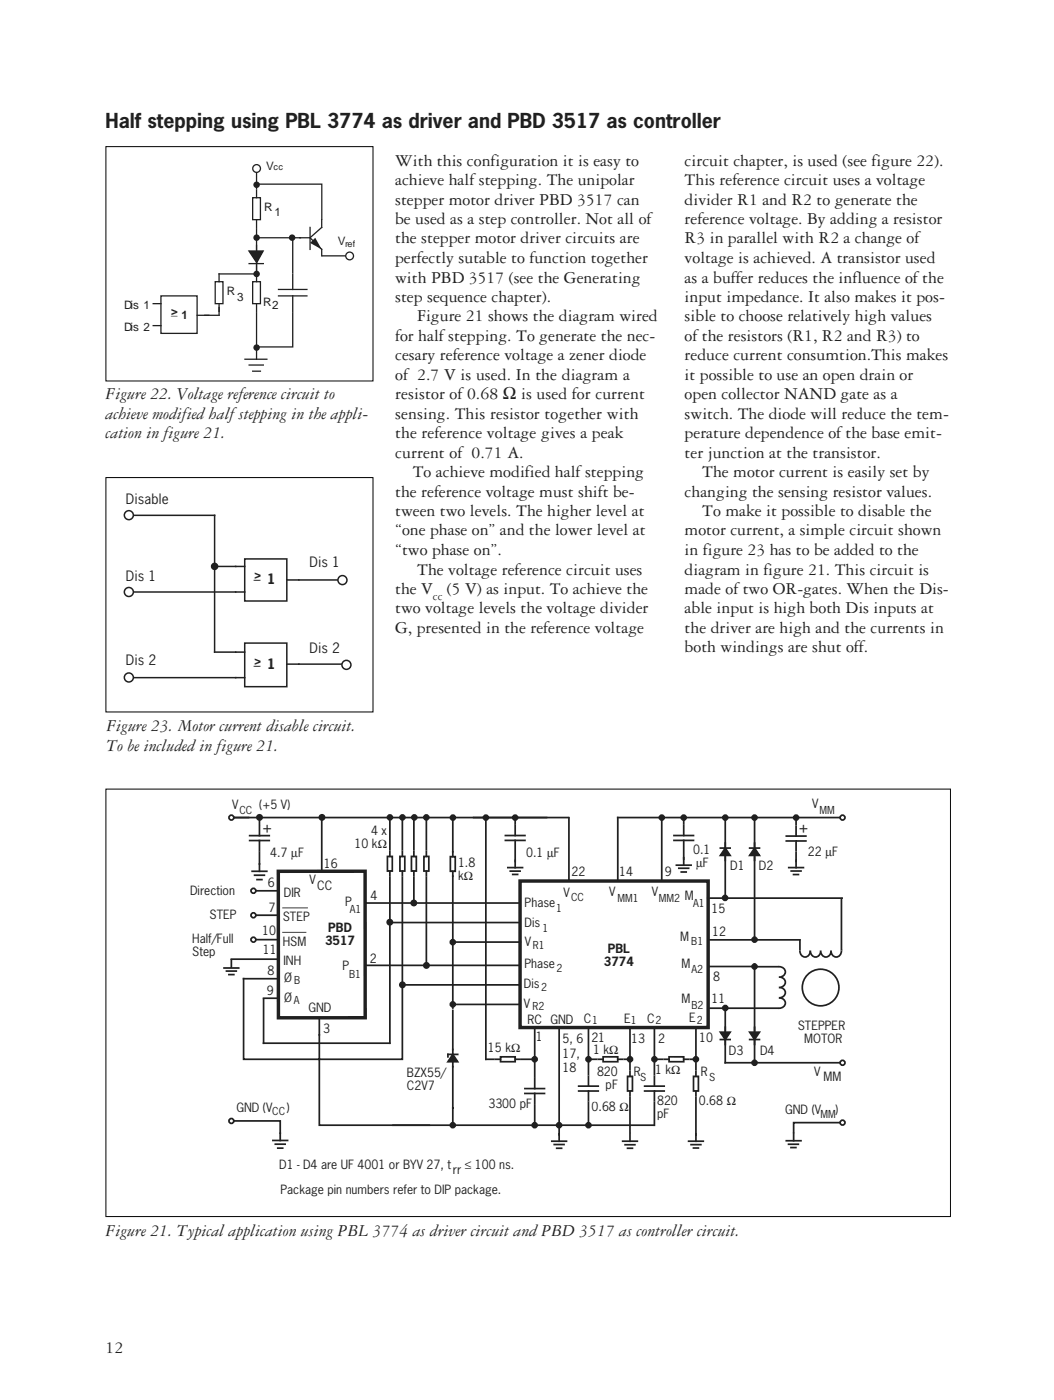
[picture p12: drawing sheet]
<svg xmlns="http://www.w3.org/2000/svg" width="210mm" height="279mm" viewBox="0 0 210 279" stroke-linecap="round" stroke-linejoin="round" font-family="sans-serif">
<path d="M21.1 29.2h53.2v46.7h-53.2zM21.1 95.2h53.2v46.7h-53.2zM21.1 157.3h168.2v85.2h-168.2z" fill="none" stroke="#000" stroke-width=".2"/>
<g fill="#231f20">
<path d="M52.5 198.8h3.2v.3h-3.2zM55.7 198.8h.1v.3h-.1zM52.3 198.8h.2v.3h-.2z"/>
<path d="M63.9 163h.3v10.7h-.3zM63.9 173.7h.3v.1h-.3zM63.9 162.9h.3v.1h-.3z"/>
</g>
<path d="M55.4 173.7h17.3v29.2h-17.3z" fill="#fff" stroke="#231f20" stroke-width=".69"/>
<g fill="#231f20">
<path d="M56.3 185.7h4.6v.2h-4.6zM56.2 185.7l.1 .2zM60.9 185.7l.1 .2z"/>
<path d="M50.5 177.4h4.9v.3h-4.9zM50.4 177.4h.1v.3h-.1zM55.4 177.4h.2v.3h-.2z"/>
<path d="M50.5 182.3h4.8v.3h-4.8zM50.3 182.3h.2v.3h-.2zM55.3 182.3h.1v.3h-.1z"/>
<path d="M50.5 187.1h4.7v.4h-4.7zM50.3 187.1h.2v.4h-.2zM55.2 187.1h.2v.4h-.2z"/>
<path d="M46.1 191h9.2v.4h-9.2zM55.3 191h.2v.4h-.2zM45.9 191h.2v.4h-.2z"/>
<path d="M48.5 194.9h7v.3h-7zM55.5 194.9h.2v.3h-.2zM48.3 194.9h.2v.3h-.2z"/>
<path d="M56.3 180.9h4.9v.1h-4.9zM56.2 180.9l.1 .1zM61.2 180.9l.1 .1z"/>
</g>
<circle cx="64.1" cy="162.9" r=".51" fill="#231f20" stroke="#231f20" stroke-width=".34"/>
<path d="M51.5 162.8h.3v9.4h-.3zM51.5 162.6h.3v.2h-.3zM51.5 172.2h.3v.2h-.3z" fill="#231f20"/>
<circle cx="51.7" cy="162.9" r=".51" fill="#231f20" stroke="#231f20" stroke-width=".34"/>
<g fill="#231f20">
<path d="M90.6 187.6h13v.3h-13zM90.4 187.6h.2v.3h-.2zM103.6 187.6h.2v.3h-.2z"/>
<path d="M72.8 179.8h30.4v.4h-30.4zM72.7 179.8h.1v.4h-.1zM103.2 179.8h.2v.4h-.2z"/>
<path d="M72.8 192.2h30.5v.4h-30.5zM72.7 192.2h.1v.4h-.1zM103.3 192.2h.2v.4h-.2z"/>
<path d="M78.3 224.1h51.9v.3h-51.9zM78.1 224.1h.2v.3h-.2zM130.2 224.1h.2v.3h-.2z"/>
<path d="M46.3 162.8h62.5v.3h-62.5zM108.8 162.8h.2v.3h-.2zM46.1 162.8h.2v.3h-.2z"/>
<path d="M96.6 162.9h.3v48.2h-.3zM96.6 211.1h.3v.2h-.3zM96.6 162.7h.3v.2h-.3z"/>
<path d="M102.4 163h.4v8.7h-.4zM102.4 162.9h.4v.1h-.4zM102.4 171.7h.4v.2h-.4z"/>
<path d="M158.4 163h.3v8.7h-.3zM158.4 162.9h.3v.1h-.3zM158.4 171.7h.3v.2h-.3z"/>
<path d="M77.7 183.7h25.7v.4h-25.7zM77.5 183.7h.2v.4h-.2zM103.4 183.7h.2v.4h-.2z"/>
<path d="M80.1 196.1h23.2v.4h-23.2zM80 196.1h.1v.4h-.1zM103.3 196.1h.2v.4h-.2z"/>
<path d="M90.5 200h13v.4h-13zM90.3 200h.2v.4h-.2zM103.5 200h.1v.4h-.1z"/>
<path d="M106.3 204.8h.4v19.5h-.4zM106.3 204.6h.4v.2h-.4zM106.3 224.3h.4v.1h-.4z"/>
<path d="M138.4 204.9h.4v21.4h-.4zM138.4 204.7h.4v.2h-.4zM138.4 226.3h.4v.1h-.4z"/>
<path d="M130.2 204.8h.3v19.5h-.3zM130.2 204.6h.3v.2h-.3zM130.2 224.3h.3v.1h-.3z"/>
<path d="M125.3 204.8h.3v20.9h-.3zM125.3 204.6h.3v.2h-.3zM125.3 225.7h.3v.2h-.3z"/>
<path d="M117 204.8h.4v19.5h-.4zM117 204.6h.4v.2h-.4zM117 224.3h.4v.1h-.4z"/>
</g>
<path d="M103.6 175.6h37.4v29.2h-37.4z" fill="none" stroke="#231f20" stroke-width=".69"/>
<g fill="#231f20">
<path d="M111.2 204.8h.3v19.5h-.3zM111.2 204.6h.3v.2h-.3zM111.2 224.3h.3v.1h-.3z"/>
<path d="M117.2 211h8.3v.3h-8.3zM117 211h.2v.3h-.2zM125.5 211h.1v.3h-.1z"/>
<path d="M130.3 211h8.3v.3h-8.3zM130.2 211h.1v.3h-.1zM138.6 211h.2v.3h-.2z"/>
<path d="M96.8 211h9.6v.3h-9.6zM96.6 211h.2v.3h-.2zM106.4 211h.1v.3h-.1z"/>
<path d="M122.9 163h.3v12.6h-.3zM122.9 175.6h.3v.2h-.3zM122.9 162.8h.3v.2h-.3z"/>
<path d="M113.1 163h.4v12.6h-.4zM113.1 175.6h.4v.2h-.4zM113.1 162.8h.4v.2h-.4z"/>
<path d="M144.3 163.2h.3v15.3h-.3zM144.3 178.5h.3v.2h-.3zM144.3 163.1h.3v.1h-.3z"/>
<path d="M150.1 163h.3v23.8h-.3zM150.1 186.8h.3v.2h-.3zM150.1 162.8h.3v.2h-.3z"/>
<path d="M144.3 201.2h.3v10.6h-.3zM144.3 201h.3v.2h-.3zM144.3 211.8h.3v.2h-.3z"/>
<path d="M150.1 192.6h.3v19.4h-.3zM150.1 192.4h.3v.2h-.3zM150.1 212h.3v.2h-.3z"/>
<path d="M144.4 211.7h22.8v.3h-22.8zM167.2 211.7h.1v.3h-.1zM144.3 211.7h.1v.3h-.1z"/>
<path d="M131.6 163.1h.4v12.5h-.4zM131.6 175.6h.4v.2h-.4zM131.6 162.9h.4v.2h-.4z"/>
<path d="M123 162.8h44.6v.3h-44.6zM122.9 162.8h.1v.3h-.1zM167.6 162.8h.1v.3h-.1z"/>
<path d="M94.3 162.8h18.9v.3h-18.9zM113.2 162.8h.2v.3h-.2zM94.2 162.8h.1v.3h-.1z"/>
<path d="M45.9 191.3h.3v1.5h-.3zM45.9 191.1h.3v.2h-.3zM45.9 192.8h.3v.1h-.3z"/>
<path d="M44.6 192.8h2.9v.3h-2.9zM44.4 192.8h.2v.3h-.2zM47.5 192.8h.2v.3h-.2z"/>
<path d="M45.1 193.4h2v.3h-2zM44.9 193.4h.2v.3h-.2zM47.1 193.4h.1v.3h-.1z"/>
<path d="M45.6 194.1h1v.3h-1zM45.4 194.1h.2v.3h-.2zM46.6 194.1h.1v.3h-.1z"/>
<path d="M51.5 172.2h.3v1.5h-.3zM51.5 172h.3v.2h-.3zM51.5 173.7h.3v.1h-.3z"/>
<path d="M50.2 173.5h2.9v.3h-2.9zM50 173.5h.2v.3h-.2zM53.1 173.5h.2v.3h-.2z"/>
<path d="M50.7 174.3h1.9v.3h-1.9zM50.5 174.3h.2v.3h-.2zM52.6 174.3h.2v.3h-.2z"/>
<path d="M51.2 175.2h1v.3h-1zM51 175.2h.2v.3h-.2zM52.2 175.2h.1v.3h-.1z"/>
</g>
<path d="M49.7 164.6h3.9v4.9h-3.9z" fill="#fff" stroke="#fff" stroke-width=".34"/>
<g fill="#231f20">
<path d="M49.7 166.4h3.9v.3h-3.9zM49.6 166.4h.1v.3h-.1zM53.6 166.4h.2v.3h-.2z"/>
<path d="M49.7 167.4h3.9v.3h-3.9zM49.6 167.4h.1v.3h-.1zM53.6 167.4h.2v.3h-.2z"/>
<path d="M51.5 164.6h.3v2h-.3zM51.5 164.4h.3v.2h-.3zM51.5 166.6h.3v.1h-.3z"/>
<path d="M51.5 167.5h.3v2h-.3zM51.5 169.5h.3v.2h-.3zM51.5 167.4h.3v.1h-.3z"/>
<path d="M63.4 202.9h.4v3.4h-.4zM63.4 202.7h.4v.2h-.4zM63.4 206.3h.4v.1h-.4z"/>
</g>
<g fill="#231f20" stroke="#231f20" stroke-width=".34">
<circle cx="90.2" cy="224.3" r=".49"/>
<circle cx="90.2" cy="200.2" r=".49"/>
</g>
<path d="M98.7 210.6l4.9 .1v.9h-4.9z" fill="#fff" stroke="#fff" stroke-width=".34"/>
<path d="M99.7 210.6h2.9v1h-2.9z" fill="#fff" stroke="#231f20" stroke-width=".34"/>
<g fill="#231f20">
<path d="M98.7 211h1v.3h-1zM99.7 211h.1v.3h-.1zM98.5 211h.2v.3h-.2z"/>
<path d="M102.6 211h1v.3h-1zM102.4 211h.2v.3h-.2zM103.6 211h.1v.3h-.1z"/>
</g>
<path d="M104.5 215h3.9v4.9h-3.9z" fill="#fff" stroke="#fff" stroke-width=".34"/>
<g fill="#231f20">
<path d="M104.5 216.8h3.9v.3h-3.9zM104.4 216.8h.1v.3h-.1zM108.4 216.8h.2v.3h-.2z"/>
<path d="M104.5 217.8h3.9v.3h-3.9zM104.4 217.8h.1v.3h-.1zM108.4 217.8h.2v.3h-.2z"/>
<path d="M106.3 215h.4v2h-.4zM106.3 214.9h.4v.1h-.4zM106.3 217h.4v.1h-.4z"/>
<path d="M106.3 217.9h.4v2h-.4zM106.3 219.9h.4v.2h-.4zM106.3 217.8h.4v.1h-.4z"/>
</g>
<g fill="#231f20" stroke="#231f20" stroke-width=".34">
<circle cx="106.5" cy="224.3" r=".49"/>
<circle cx="106.5" cy="211.1" r=".49"/>
<circle cx="111.3" cy="224.3" r=".49"/>
</g>
<path d="M115.2 214.5h3.9v4.9h-3.9z" fill="#fff" stroke="#fff" stroke-width=".34"/>
<g fill="#231f20">
<path d="M115.2 216.3h3.9v.4h-3.9zM115.1 216.3h.1v.4h-.1zM119.1 216.3h.2v.4h-.2z"/>
<path d="M115.2 217.3h3.9v.3h-3.9zM115.1 217.3h.1v.3h-.1zM119.1 217.3h.2v.3h-.2z"/>
<path d="M117 214.5h.4v2h-.4zM117 214.4h.4v.1h-.4zM117 216.5h.4v.2h-.4z"/>
<path d="M117 217.5h.4v1.9h-.4zM117 219.4h.4v.2h-.4zM117 217.3h.4v.2h-.4z"/>
</g>
<path d="M119.1 210.6l4.9 .1v.9h-4.9z" fill="#fff" stroke="#fff" stroke-width=".34"/>
<path d="M120.1 210.6h2.9v1h-2.9z" fill="#fff" stroke="#231f20" stroke-width=".34"/>
<g fill="#231f20">
<path d="M119.1 211h1v.3h-1zM120.1 211h.2v.3h-.2zM119 211h.1v.3h-.1z"/>
<path d="M123 211h1v.3h-1zM122.9 211h.1v.3h-.1zM124 211h.2v.3h-.2z"/>
</g>
<path d="M125 213.6h.9v4.8h-.9z" fill="#fff" stroke="#fff" stroke-width=".34"/>
<path d="M125 214.5h.9v3h-.9z" fill="#fff" stroke="#231f20" stroke-width=".34"/>
<g fill="#231f20">
<path d="M125.3 213.6h.3v.9h-.3zM125.3 214.5h.3v.2h-.3zM125.3 213.4h.3v.2h-.3z"/>
<path d="M125.3 217.5h.3v.9h-.3zM125.3 217.3h.3v.2h-.3zM125.3 218.4h.3v.2h-.3z"/>
</g>
<path d="M128.4 214.5h3.9v4.9h-3.9z" fill="#fff" stroke="#fff" stroke-width=".34"/>
<g fill="#231f20">
<path d="M128.4 216.3h3.9v.4h-3.9zM128.2 216.3h.2v.4h-.2zM132.3 216.3h.1v.4h-.1z"/>
<path d="M128.4 217.3h3.9v.3h-3.9zM128.2 217.3h.2v.3h-.2zM132.3 217.3h.1v.3h-.1z"/>
<path d="M130.2 214.5h.3v2h-.3zM130.2 214.4h.3v.1h-.3zM130.2 216.5h.3v.2h-.3z"/>
<path d="M130.2 217.5h.3v1.9h-.3zM130.2 219.4h.3v.2h-.3zM130.2 217.3h.3v.2h-.3z"/>
</g>
<path d="M132.3 210.6l4.8 .1v.9h-4.8z" fill="#fff" stroke="#fff" stroke-width=".34"/>
<path d="M133.2 210.6h3v1h-3z" fill="#fff" stroke="#231f20" stroke-width=".34"/>
<g fill="#231f20">
<path d="M132.3 211h.9v.3h-.9zM133.2 211h.2v.3h-.2zM132.1 211h.2v.3h-.2z"/>
<path d="M136.2 211h.9v.3h-.9zM136 211h.2v.3h-.2zM137.1 211h.2v.3h-.2z"/>
</g>
<path d="M138.1 213.6h1v4.8h-1z" fill="#fff" stroke="#fff" stroke-width=".34"/>
<path d="M138.1 214.5h1v3h-1z" fill="#fff" stroke="#231f20" stroke-width=".34"/>
<g fill="#231f20">
<path d="M138.4 213.6h.4v.9h-.4zM138.4 214.5h.4v.2h-.4zM138.4 213.4h.4v.2h-.4z"/>
<path d="M138.4 217.5h.4v.9h-.4zM138.4 217.3h.4v.2h-.4zM138.4 218.4h.4v.2h-.4z"/>
</g>
<g fill="#231f20" stroke="#231f20" stroke-width=".34">
<circle cx="117.2" cy="211.1" r=".49"/>
<circle cx="117.2" cy="224.3" r=".49"/>
<circle cx="130.3" cy="211.1" r=".49"/>
<circle cx="125.5" cy="211.1" r=".49"/>
<circle cx="138.6" cy="211.1" r=".49"/>
</g>
<g fill="#231f20">
<path d="M138.4 226h.4v1.5h-.4zM138.4 225.8h.4v.2h-.4zM138.4 227.5h.4v.1h-.4z"/>
<path d="M137.1 227.3h3v.3h-3zM137 227.3h.1v.3h-.1zM140.1 227.3h.1v.3h-.1z"/>
<path d="M137.6 228h2v.3h-2zM137.5 228h.1v.3h-.1zM139.6 228h.1v.3h-.1z"/>
<path d="M138.1 228.7h1v.3h-1zM137.9 228.7h.2v.3h-.2zM139.1 228.7h.2v.3h-.2z"/>
<path d="M158.4 171.5h.3v1.4h-.3zM158.4 171.3h.3v.2h-.3zM158.4 172.9h.3v.2h-.3z"/>
<path d="M157.1 172.8h2.9v.3h-2.9zM156.9 172.8h.2v.3h-.2zM160 172.8h.2v.3h-.2z"/>
<path d="M157.6 173.4h1.9v.4h-1.9zM157.4 173.4h.2v.4h-.2zM159.5 173.4h.2v.4h-.2z"/>
<path d="M158 174.1h1v.4h-1zM157.9 174.1h.1v.4h-.1zM159 174.1h.2v.4h-.2z"/>
</g>
<path d="M150.3 169l.9 1.5h-1.9z" fill="#231f20" stroke="#231f20" stroke-width=".34"/>
<g fill="#231f20">
<path d="M149.3 168.9h1.9v.3h-1.9zM151.2 168.9h.2v.3h-.2zM149.1 168.9h.2v.3h-.2z"/>
<path d="M150.1 168.1h.3v.9h-.3zM150.1 169h.3v.2h-.3zM150.1 167.9h.3v.2h-.3z"/>
<path d="M150.1 170.5h.3v1h-.3zM150.1 170.3h.3v.2h-.3zM150.1 171.5h.3v.1h-.3z"/>
</g>
<path d="M144.4 169l1 1.5h-1.9z" fill="#231f20" stroke="#231f20" stroke-width=".34"/>
<g fill="#231f20">
<path d="M143.5 168.9h1.9v.3h-1.9zM145.4 168.9h.2v.3h-.2zM143.3 168.9h.2v.3h-.2z"/>
<path d="M144.3 168.1h.3v.9h-.3zM144.3 169h.3v.2h-.3zM144.3 167.9h.3v.2h-.3z"/>
<path d="M144.3 170.5h.3v1h-.3zM144.3 170.3h.3v.2h-.3zM144.3 171.5h.3v.1h-.3z"/>
</g>
<path d="M156.6 164.7h3.9v4.9h-3.9z" fill="#fff" stroke="#fff" stroke-width=".34"/>
<g fill="#231f20">
<path d="M156.6 166.5h3.9v.3h-3.9zM156.4 166.5h.2v.3h-.2zM160.5 166.5h.2v.3h-.2z"/>
<path d="M156.6 167.5h3.9v.3h-3.9zM156.4 167.5h.2v.3h-.2zM160.5 167.5h.2v.3h-.2z"/>
<path d="M158.4 164.7h.3v1.9h-.3zM158.4 164.5h.3v.2h-.3zM158.4 166.6h.3v.2h-.3z"/>
<path d="M158.4 167.6h.3v2h-.3zM158.4 169.6h.3v.1h-.3zM158.4 167.5h.3v.1h-.3z"/>
</g>
<path d="M149.3 205.7h1.9l-.9 1.5z" fill="#231f20" stroke="#231f20" stroke-width=".34"/>
<g fill="#231f20">
<path d="M149.3 207h1.9v.4h-1.9zM149.1 207h.2v.4h-.2zM151.2 207h.2v.4h-.2z"/>
<path d="M150.1 207.2h.3v1h-.3zM150.1 207h.3v.2h-.3zM150.1 208.2h.3v.1h-.3z"/>
<path d="M150.1 204.8h.3v.9h-.3zM150.1 205.7h.3v.2h-.3zM150.1 204.6h.3v.2h-.3z"/>
</g>
<path d="M143.5 205.7h1.9l-1 1.5z" fill="#231f20" stroke="#231f20" stroke-width=".34"/>
<g fill="#231f20">
<path d="M143.5 207h1.9v.4h-1.9zM143.3 207h.2v.4h-.2zM145.4 207h.2v.4h-.2z"/>
<path d="M144.3 207.2h.3v1h-.3zM144.3 207h.3v.2h-.3zM144.3 208.2h.3v.1h-.3z"/>
<path d="M144.3 204.8h.3v.9h-.3zM144.3 205.7h.3v.2h-.3zM144.3 204.6h.3v.2h-.3z"/>
</g>
<g fill="#231f20" stroke="#231f20" stroke-width=".34">
<circle cx="144.4" cy="200.9" r=".49"/>
<circle cx="144.4" cy="179" r=".49"/>
<circle cx="150.3" cy="187.3" r=".49"/>
<circle cx="150.3" cy="192.7" r=".49"/>
<circle cx="144.4" cy="163" r=".49"/>
<circle cx="150.3" cy="163" r=".49"/>
<circle cx="158.5" cy="163" r=".49"/>
<circle cx="131.8" cy="163" r=".49"/>
<circle cx="102.6" cy="163" r=".49"/>
<circle cx="96.8" cy="163" r=".49"/>
</g>
<path d="M100.7 164.6h3.8v4.9h-3.8z" fill="#fff" stroke="#fff" stroke-width=".34"/>
<g fill="#231f20">
<path d="M100.7 166.4h3.8v.3h-3.8zM100.5 166.4h.2v.3h-.2zM104.5 166.4h.2v.3h-.2z"/>
<path d="M100.7 167.3h3.8v.4h-3.8zM100.5 167.3h.2v.4h-.2zM104.5 167.3h.2v.4h-.2z"/>
<path d="M102.4 164.6h.4v1.9h-.4zM102.4 164.4h.4v.2h-.4zM102.4 166.5h.4v.2h-.4z"/>
<path d="M102.4 167.5h.4v2h-.4zM102.4 169.5h.4v.1h-.4zM102.4 167.3h.4v.2h-.4z"/>
<path d="M102.4 171.5h.4v1.4h-.4zM102.4 171.3h.4v.2h-.4zM102.4 172.9h.4v.2h-.4z"/>
<path d="M101.1 172.8h3v.3h-3zM101 172.8h.1v.3h-.1zM104.1 172.8h.1v.3h-.1z"/>
<path d="M101.6 173.5h2v.3h-2zM101.5 173.5h.1v.3h-.1zM103.6 173.5h.1v.3h-.1z"/>
<path d="M102.1 174.1h1v.4h-1zM101.9 174.1h.2v.4h-.2zM103.1 174.1h.2v.4h-.2z"/>
</g>
<path d="M89.7 169.8h1v4.8h-1z" fill="#fff" stroke="#fff" stroke-width=".34"/>
<path d="M89.7 170.7h1v3h-1z" fill="#fff" stroke="#231f20" stroke-width=".34"/>
<g fill="#231f20">
<path d="M90 169.8h.3v.9h-.3zM90 170.7h.3v.2h-.3zM90 169.6h.3v.2h-.3z"/>
<path d="M90 173.7h.3v.9h-.3zM90 173.5h.3v.2h-.3zM90 174.6h.3v.2h-.3z"/>
<path d="M46.1 162.8h3.4v.3h-3.4zM49.5 162.8h.2v.3h-.2zM45.9 162.8h.2v.3h-.2z"/>
</g>
<path d="M80.1 163.1v48h-31.6v-16M63.6 206.3v18h21.9" fill="none" stroke="#231f20" stroke-width=".34"/>
<circle cx="150.3" cy="211.8" r=".49" fill="#231f20" stroke="#231f20" stroke-width=".34"/>
<g fill="#fff" stroke="#231f20" stroke-width=".34">
<circle cx="50.5" cy="187.3" r=".49"/>
<circle cx="46.1" cy="163" r=".49"/>
<circle cx="50.5" cy="177.5" r=".49"/>
<circle cx="50.5" cy="182.4" r=".49"/>
<circle cx="167.8" cy="163" r=".49"/>
<circle cx="167.8" cy="211.8" r=".49"/>
</g>
<path d="M90.2 210.2l.9 1.4h-1.9z" fill="#231f20" stroke="#231f20" stroke-width=".34"/>
<g fill="#231f20">
<path d="M89.2 210h1.9v.3h-1.9zM91.1 210h.2v.3h-.2zM89 210h.2v.3h-.2z"/>
<path d="M90 209.2h.3v1h-.3zM90 210.2h.3v.1h-.3zM90 209h.3v.2h-.3z"/>
<path d="M90 211.6h.3v1h-.3zM90 211.5h.3v.1h-.3zM90 212.6h.3v.2h-.3z"/>
</g>
<path d="M90.2 163v6.8M90.2 174.6v26.3M136.2 163v8.2M89.2 210.2v.4M90.2 212.6v11.7" fill="none" stroke="#231f20" stroke-width=".34"/>
<g fill="#231f20" stroke="#231f20" stroke-width=".34">
<circle cx="90.2" cy="187.8" r=".49"/>
<circle cx="90.2" cy="163" r=".49"/>
</g>
<path d="M134.2 164.6h3.9v4.9h-3.9z" fill="#fff" stroke="#fff" stroke-width=".34"/>
<g fill="#231f20">
<path d="M134.2 166.4h3.9v.3h-3.9zM134 166.4h.2v.3h-.2zM138.1 166.4h.2v.3h-.2z"/>
<path d="M134.2 167.3h3.9v.4h-3.9zM134 167.3h.2v.4h-.2zM138.1 167.3h.2v.4h-.2z"/>
<path d="M136 164.6h.3v1.9h-.3zM136 164.4h.3v.2h-.3zM136 166.5h.3v.2h-.3z"/>
<path d="M136 167.5h.3v2h-.3zM136 169.5h.3v.1h-.3zM136 167.3h.3v.2h-.3z"/>
<path d="M136 171h.3v1.4h-.3zM136 170.8h.3v.2h-.3zM136 172.4h.3v.2h-.3z"/>
<path d="M134.7 172.3h2.9v.3h-2.9zM134.5 172.3h.2v.3h-.2zM137.6 172.3h.2v.3h-.2z"/>
<path d="M135.2 172.9h1.9v.3h-1.9zM135 172.9h.2v.3h-.2zM137.1 172.9h.2v.3h-.2z"/>
<path d="M135.7 173.6h1v.4h-1zM135.5 173.6h.2v.4h-.2zM136.7 173.6h.1v.4h-.1z"/>
<path d="M125.3 226h.3v1.5h-.3zM125.3 225.8h.3v.2h-.3zM125.3 227.5h.3v.1h-.3z"/>
<path d="M124 227.3h2.9v.3h-2.9zM123.8 227.3h.2v.3h-.2zM126.9 227.3h.2v.3h-.2z"/>
<path d="M124.5 228h1.9v.3h-1.9zM124.3 228h.2v.3h-.2zM126.4 228h.2v.3h-.2z"/>
<path d="M125 228.7h.9v.3h-.9zM124.8 228.7h.2v.3h-.2zM125.9 228.7h.2v.3h-.2z"/>
<path d="M111.2 226h.3v1.5h-.3zM111.2 225.8h.3v.2h-.3zM111.2 227.5h.3v.1h-.3z"/>
<path d="M109.9 227.3h2.9v.3h-2.9zM109.7 227.3h.2v.3h-.2zM112.8 227.3h.2v.3h-.2z"/>
<path d="M110.4 228h1.9v.3h-1.9zM110.2 228h.2v.3h-.2zM112.3 228h.2v.3h-.2z"/>
<path d="M110.9 228.7h.9v.3h-.9zM110.7 228.7h.2v.3h-.2zM111.8 228.7h.2v.3h-.2z"/>
<path d="M111.2 224.3h.3v1.9h-.3zM111.2 226.2h.3v.2h-.3zM111.2 224.1h.3v.2h-.3z"/>
</g>
<path d="M90.2 201.4v7.8" fill="none" stroke="#231f20" stroke-width=".34"/>
<circle cx="46.1" cy="223.4" r=".49" fill="#fff" stroke="#231f20" stroke-width=".34"/>
<g fill="#231f20">
<path d="M55.6 225.9h.4v1.4h-.4zM55.6 225.7h.4v.2h-.4zM55.6 227.3h.4v.2h-.4z"/>
<path d="M54.3 227.1h3v.4h-3zM54.2 227.1h.1v.4h-.1zM57.3 227.1h.1v.4h-.1z"/>
<path d="M54.8 227.9h2v.3h-2zM54.7 227.9h.1v.3h-.1zM56.8 227.9h.2v.3h-.2z"/>
<path d="M55.3 228.7h1v.3h-1zM55.1 228.7h.2v.3h-.2zM56.3 228.7h.2v.3h-.2z"/>
</g>
<path d="M46.6 223.4h9.2v2.5" fill="none" stroke="#231f20" stroke-width=".34"/>
<circle cx="167.8" cy="223.8" r=".49" fill="#fff" stroke="#231f20" stroke-width=".34"/>
<g fill="#231f20">
<path d="M157.9 225.9h.3v1.5h-.3zM157.9 225.7h.3v.2h-.3zM157.9 227.4h.3v.1h-.3z"/>
<path d="M156.6 227.2h2.9v.3h-2.9zM156.4 227.2h.2v.3h-.2zM159.5 227.2h.2v.3h-.2z"/>
<path d="M157 227.9h2v.3h-2zM156.9 227.9h.1v.3h-.1zM159 227.9h.2v.3h-.2z"/>
<path d="M157.5 228.6h1v.3h-1zM157.4 228.6h.1v.3h-.1zM158.5 228.6h.2v.3h-.2z"/>
</g>
<path d="M150.3 192.2v.4h-9.3M167.3 223.8h-9.2v1.9" fill="none" stroke="#231f20" stroke-width=".34"/>
<circle cx="136.2" cy="163" r=".49" fill="#231f20" stroke="#231f20" stroke-width=".34"/>
<g fill="#fff" stroke="#231f20" stroke-width=".34">
<path d="M154.2 199.3a1.16 1.16 0 0 1 1.6-.3 1.16 1.16 0 0 1 .4 1.5 1.16 1.16 0 0 1-1.6 .4 1.16 1.16 0 0 1-.4-1.6z"/>
<path d="M154.2 197.2a1.16 1.16 0 0 1 1.6-.3 1.16 1.16 0 0 1 .4 1.6 1.16 1.16 0 0 1-1.6 .3 1.16 1.16 0 0 1-.4-1.6z"/>
<path d="M154.2 195.2a1.16 1.16 0 0 1 1.6-.4 1.16 1.16 0 0 1 .4 1.6 1.16 1.16 0 0 1-1.6 .3 1.16 1.16 0 0 1-.4-1.5z"/>
<path d="M154.2 193.1a1.16 1.16 0 0 1 1.6-.3 1.16 1.16 0 0 1 .4 1.5 1.16 1.16 0 0 1-1.6 .4 1.16 1.16 0 0 1-.4-1.6z"/>
</g>
<path d="M153 192.7h1.9v8.3h-1.9z" fill="#fff" stroke="#fff" stroke-width=".34"/>
<g fill="#231f20">
<path d="M141.3 200.8h13.7v.3h-13.7zM155 200.8h.2v.3h-.2zM141.1 200.8h.2v.3h-.2z"/>
<path d="M150.1 192.5h4.9v.4h-4.9zM155 192.5h.2v.4h-.2zM149.9 192.5h.2v.4h-.2z"/>
</g>
<g fill="#fff" stroke="#231f20" stroke-width=".34">
<path d="M159.7 188.6a1.17 1.17 0 0 1 1.7 .5 1.17 1.17 0 0 1-.7 1.6 1.2 1.2 0 0 1-1.4-.7 1.2 1.2 0 0 1 .4-1.4z"/>
<path d="M161.8 188.6a1.17 1.17 0 0 1 1.6 .5 1.17 1.17 0 0 1-.7 1.6 1.2 1.2 0 0 1-1.3-.7 1.2 1.2 0 0 1 .4-1.4z"/>
<path d="M163.9 188.6a1.17 1.17 0 0 1 1.6 .5 1.17 1.17 0 0 1-.7 1.6 1.2 1.2 0 0 1-1.3-.7 1.2 1.2 0 0 1 .4-1.4z"/>
<path d="M165.9 188.6a1.17 1.17 0 0 1 1.7 .5 1.17 1.17 0 0 1-.7 1.6 1.2 1.2 0 0 1-1.4-.7 1.2 1.2 0 0 1 .4-1.4z"/>
<circle cx="163.4" cy="196.8" r="3.6"/>
</g>
<path d="M159.3 187.3h8.3v2h-8.3z" fill="#fff" stroke="#fff" stroke-width=".34"/>
<g fill="#231f20">
<path d="M159.1 187.4h.4v1.9h-.4zM159.1 189.3h.4v.2h-.4zM159.1 187.2h.4v.2h-.4z"/>
<path d="M167.4 179.1h.3v10.2h-.3zM167.4 189.3h.3v.2h-.3zM167.4 178.9h.3v.2h-.3z"/>
<path d="M140.9 178.8h26.8v.4h-26.8zM140.8 178.8h.1v.4h-.1zM167.7 178.8h.2v.4h-.2z"/>
<path d="M141.2 187.2h18.1v.3h-18.1zM159.3 187.2h.1v.3h-.1zM141 187.2h.2v.3h-.2z"/>
<path d="M82.3 163h.3v16.9h-.3zM82.3 179.9h.3v.2h-.3zM82.3 162.8h.3v.2h-.3z"/>
<path d="M84.7 163h.4v29.8h-.4zM84.7 192.8h.4v.2h-.4zM84.7 162.8h.4v.2h-.4z"/>
</g>
<path d="M84.4 169.7h1v4.9h-1z" fill="#fff" stroke="#fff" stroke-width=".34"/>
<path d="M84.4 170.7h1v2.9h-1z" fill="#fff" stroke="#231f20" stroke-width=".34"/>
<g fill="#231f20">
<path d="M84.7 169.7h.4v1h-.4zM84.7 170.7h.4v.2h-.4zM84.7 169.6h.4v.1h-.4z"/>
<path d="M84.7 173.6h.4v1h-.4zM84.7 173.4h.4v.2h-.4zM84.7 174.6h.4v.2h-.4z"/>
</g>
<path d="M81.9 169.7h1v4.9h-1z" fill="#fff" stroke="#fff" stroke-width=".34"/>
<path d="M81.9 170.7h1v2.9h-1z" fill="#fff" stroke="#231f20" stroke-width=".34"/>
<g fill="#231f20">
<path d="M82.3 169.7h.3v1h-.3zM82.3 170.7h.3v.2h-.3zM82.3 169.6h.3v.1h-.3z"/>
<path d="M82.3 173.6h.3v1h-.3zM82.3 173.4h.3v.2h-.3zM82.3 174.6h.3v.2h-.3z"/>
</g>
<path d="M79.6 169.7h1v4.9h-1z" fill="#fff" stroke="#fff" stroke-width=".34"/>
<path d="M79.6 170.7h1v2.9h-1z" fill="#fff" stroke="#231f20" stroke-width=".34"/>
<g fill="#231f20">
<path d="M80 169.7h.3v1h-.3zM80 170.7h.3v.2h-.3zM80 169.6h.3v.1h-.3z"/>
<path d="M80 173.6h.3v1h-.3zM80 173.4h.3v.2h-.3zM80 174.6h.3v.2h-.3z"/>
</g>
<g fill="#231f20" stroke="#231f20" stroke-width=".34">
<circle cx="77.6" cy="183.8" r=".51"/>
<circle cx="82.4" cy="180" r=".51"/>
<circle cx="80.1" cy="196.3" r=".51"/>
<circle cx="84.9" cy="192.4" r=".51"/>
<circle cx="77.7" cy="162.9" r=".49"/>
<circle cx="80.1" cy="162.9" r=".49"/>
<circle cx="82.5" cy="162.9" r=".49"/>
<circle cx="84.9" cy="162.9" r=".49"/>
</g>
<g fill="#231f20">
<path d="M77.5 163.2h.3v44.7h-.3zM77.5 163h.3v.2h-.3zM77.5 207.9h.3v.2h-.3z"/>
<path d="M52.5 207.8h25.1v.3h-25.1zM77.6 207.8h.2v.3h-.2zM52.3 207.8h.2v.3h-.2z"/>
<path d="M52.3 199.2h.4v8.7h-.4zM52.3 207.9h.4v.2h-.4zM52.3 199h.4v.2h-.4z"/>
</g>
<path d="M77.2 169.7h.9v4.9h-.9z" fill="#fff" stroke="#fff" stroke-width=".34"/>
<path d="M77.2 170.7h.9v2.9h-.9z" fill="#fff" stroke="#231f20" stroke-width=".34"/>
<g fill="#231f20">
<path d="M77.5 169.7h.3v1h-.3zM77.5 170.7h.3v.2h-.3zM77.5 169.6h.3v.1h-.3z"/>
<path d="M77.5 173.6h.3v1h-.3zM77.5 173.4h.3v.2h-.3zM77.5 174.6h.3v.2h-.3z"/>
</g>
<path d="M59.7 43.8h4.4v7.2h-4.4z" fill="#fff" stroke="#fff" stroke-width=".26"/>
<g fill="#231f20">
<path d="M62.8 47.4l1.3 2.3-2.4-1.3z"/>
<path d="M61.6 45.3h.3v4.4h-.3zM61.6 45.2h.3v.1h-.3zM61.6 49.7h.3v.1h-.3z"/>
<path d="M61.7 47.3l2.3-2.1 .1 .2-2.3 2.1zM64 45.2h.1v.2zM61.7 47.3l.1 .2h-.1z"/>
<path d="M59.7 47.3h2v.2h-2zM61.7 47.3h.2v.2h-.2zM59.6 47.3h.1v.2h-.1z"/>
<path d="M61.8 47.3l.6 .5-.2 .2-.5-.5zM61.6 47.4l.2-.1-.1 .2zM62.4 47.8l-.1 .2h-.1z"/>
<path d="M63.4 48.8l.8 .8-.2 .2-.8-.8zM63.2 48.9l.2-.1-.2 .2zM64.2 49.6v.1l-.2 .1z"/>
<path d="M63.9 49.7h.3v1.3h-.3zM63.9 49.6h.3v.1h-.3zM63.9 51h.3v.1h-.3z"/>
<path d="M63.9 43.8h.3v1.5h-.3zM63.9 45.3h.3v.2h-.3zM63.9 43.7h.3v.1h-.3z"/>
</g>
<path d="M42.9 54.6h1.5v7.5h-1.5z" fill="#fff" stroke="#fff" stroke-width=".26"/>
<path d="M42.9 56.1h1.5v4.4h-1.5z" fill="#fff" stroke="#231f20" stroke-width=".26"/>
<g fill="#231f20">
<path d="M43.5 54.6h.3v1.5h-.3zM43.5 56.1h.3v.2h-.3zM43.5 54.5h.3v.1h-.3z"/>
<path d="M43.5 60.5h.3v1.6h-.3zM43.5 60.4h.3v.1h-.3zM43.5 62.1h.3v.1h-.3z"/>
<path d="M51 69.3h.2v2.3h-.2zM51 69.2h.2v.1h-.2zM51 71.6h.2v.1h-.2z"/>
<path d="M48.8 71.5h4.4v.2h-4.4zM48.6 71.5h.2v.2h-.2zM53.2 71.5h.1v.2h-.1z"/>
<path d="M49.6 72.6h2.8v.3h-2.8zM49.5 72.6h.1v.3h-.1zM52.4 72.6h.2v.3h-.2z"/>
<path d="M50.3 73.9h1.6v.2h-1.6zM50.2 73.9h.1v.2h-.1zM51.9 73.9h.1v.2h-.1z"/>
<path d="M51 34h.2v35.3h-.2zM51 69.3h.2v.1h-.2zM51 33.9h.2v.1h-.2z"/>
</g>
<path d="M50.3 37.9h1.6v7.4h-1.6z" fill="#fff" stroke="#fff" stroke-width=".26"/>
<path d="M50.3 39.4h1.6v4.4h-1.6z" fill="#fff" stroke="#231f20" stroke-width=".26"/>
<g fill="#231f20">
<path d="M51 37.9h.2v1.5h-.2zM51 39.4h.2v.1h-.2zM51 37.7h.2v.2h-.2z"/>
<path d="M51 43.8h.2v1.5h-.2zM51 43.7h.2v.1h-.2zM51 45.3h.2v.2h-.2z"/>
</g>
<path d="M50.3 54.6h1.6v7.5h-1.6z" fill="#fff" stroke="#fff" stroke-width=".26"/>
<path d="M50.3 56.1h1.6v4.4h-1.6z" fill="#fff" stroke="#231f20" stroke-width=".26"/>
<g fill="#231f20">
<path d="M51 54.6h.2v1.5h-.2zM51 56.1h.2v.2h-.2zM51 54.5h.2v.1h-.2z"/>
<path d="M51 60.5h.2v1.6h-.2zM51 60.4h.2v.1h-.2zM51 62.1h.2v.1h-.2z"/>
</g>
<g fill="#231f20" stroke="#231f20" stroke-width=".26">
<circle cx="51.1" cy="47.4" r=".51"/>
<circle cx="51.1" cy="69.3" r=".51"/>
</g>
<path d="M58.3 47.3v21.9h-7.2" fill="none" stroke="#231f20" stroke-width=".26"/>
<path d="M55.5 54.6h5.6v7.5h-5.6z" fill="#fff" stroke="#fff" stroke-width=".26"/>
<g fill="#231f20">
<path d="M55.5 57.6h5.6v.2h-5.6zM55.3 57.6h.2v.2h-.2zM61.1 57.6h.2v.2h-.2z"/>
<path d="M55.5 58.9h5.6v.2h-5.6zM55.3 58.9h.2v.2h-.2zM61.1 58.9h.2v.2h-.2z"/>
<path d="M58.2 54.6h.2v3.1h-.2zM58.2 54.5h.2v.1h-.2zM58.2 57.7h.2v.1h-.2z"/>
<path d="M58.2 59h.2v3.1h-.2zM58.2 62.1h.2v.1h-.2zM58.2 58.9h.2v.1h-.2z"/>
</g>
<circle cx="58.2" cy="47.4" r=".51" fill="#231f20" stroke="#231f20" stroke-width=".26"/>
<g fill="#231f20">
<path d="M51.1 47.3h8.7v.2h-8.7zM51 47.3h.1v.2h-.1zM59.8 47.3h.2v.2h-.2z"/>
<path d="M64.2 50.9h5.2v.2h-5.2zM64.1 50.9h.1v.2h-.1zM69.4 50.9h.1v.2h-.1z"/>
</g>
<path d="M51 36.7h13.1v7" fill="none" stroke="#231f20" stroke-width=".26"/>
<g fill="#231f20" stroke="#231f20" stroke-width=".26">
<path d="M49.6 50h2.8l-1.3 2.3z"/>
<circle cx="51.1" cy="36.8" r=".51"/>
</g>
<g fill="#231f20">
<path d="M49.6 52.4h2.8v.3h-2.8zM49.5 52.4h.1v.3h-.1zM52.4 52.4h.2v.3h-.2z"/>
<path d="M51 52.5h.2v1.6h-.2zM51 52.4h.2v.1h-.2zM51 54.1h.2v.1h-.2z"/>
<path d="M51 48.9h.2v1.3h-.2zM51 50.2h.2v.2h-.2zM51 48.8h.2v.1h-.2z"/>
<path d="M43.6 54.5h7.5v.2h-7.5zM43.5 54.5h.1v.2h-.1zM51.1 54.5h.1v.2h-.1z"/>
</g>
<circle cx="51.1" cy="54.6" r=".51" fill="#231f20" stroke="#231f20" stroke-width=".26"/>
<path d="M32.1 59h7.2v7.4h-7.2z" fill="#fff" stroke="#231f20" stroke-width=".26"/>
<g fill="#231f20">
<path d="M30.5 60.4h1.6v.3h-1.6zM32.1 60.4h.1v.3h-.1zM30.4 60.4h.1v.3h-.1z"/>
<path d="M30.5 64.8h1.6v.2h-1.6zM32.1 64.8h.1v.2h-.1zM30.4 64.8h.1v.2h-.1z"/>
<path d="M39.3 62.7h2.3v.3h-2.3zM39.1 62.7h.2v.3h-.2zM41.6 62.7h.1v.3h-.1z"/>
<path d="M40.8 62.7h2.8v.3h-2.8zM40.7 62.7h.1v.3h-.1zM43.6 62.7h.2v.3h-.2z"/>
<path d="M43.5 61.3h.3v1.5h-.3zM43.5 62.8h.3v.2h-.3zM43.5 61.2h.3v.1h-.3z"/>
</g>
<g fill="#fff" stroke="#231f20" stroke-width=".26">
<circle cx="69.6" cy="51" r=".77"/>
<circle cx="51.1" cy="33.6" r=".77"/>
</g>
<path d="M48.7 111.4h8.4v8.4h-8.4z" fill="#fff" stroke="#231f20" stroke-width=".3"/>
<g fill="#231f20">
<path d="M46.9 112.8h1.8v.3h-1.8zM48.7 112.8h.2v.3h-.2zM46.8 112.8h.1v.3h-.1z"/>
<path d="M46.9 117.8h1.8v.3h-1.8zM48.7 117.8h.2v.3h-.2zM46.8 117.8h.1v.3h-.1z"/>
<path d="M57.1 115.4h2.4v.3h-2.4zM57 115.4h.1v.3h-.1zM59.5 115.4h.2v.3h-.2z"/>
</g>
<path d="M48.7 128.2h8.4v8.7h-8.4z" fill="#fff" stroke="#231f20" stroke-width=".3"/>
<g fill="#231f20">
<path d="M46.9 129.8h1.8v.3h-1.8zM48.7 129.8h.2v.3h-.2zM46.8 129.8h.1v.3h-.1z"/>
<path d="M46.9 134.9h1.8v.3h-1.8zM48.7 134.9h.2v.3h-.2zM46.8 134.9h.1v.3h-.1z"/>
<path d="M57.1 132.2h2.4v.3h-2.4zM57 132.2h.1v.3h-.1zM59.5 132.2h.2v.3h-.2z"/>
<path d="M42.7 112.8h4.2v.3h-4.2zM46.9 112.8h.2v.3h-.2zM42.6 112.8h.1v.3h-.1z"/>
<path d="M42.7 129.8h4.2v.3h-4.2zM46.9 129.8h.2v.3h-.2zM42.6 129.8h.1v.3h-.1z"/>
<path d="M42.6 102.7h.3v27.3h-.3zM42.6 130h.3v.1h-.3zM42.6 102.6h.3v.1h-.3z"/>
<path d="M25.7 102.6h17v.3h-17zM42.7 102.6h.2v.3h-.2zM25.5 102.6h.2v.3h-.2z"/>
<path d="M25.7 117.8h21.2v.3h-21.2zM46.9 117.8h.2v.3h-.2zM25.5 117.8h.2v.3h-.2z"/>
<path d="M25.7 134.9h21.2v.3h-21.2zM46.9 134.9h.2v.3h-.2zM25.5 134.9h.2v.3h-.2z"/>
<path d="M59.5 115.4h8.7v.3h-8.7zM59.4 115.4h.1v.3h-.1zM68.2 115.4h.2v.3h-.2z"/>
<path d="M59.5 132.2h8.7v.3h-8.7zM59.4 132.2h.1v.3h-.1zM68.2 132.2h.2v.3h-.2z"/>
</g>
<circle cx="42.7" cy="112.9" r=".6" fill="#231f20" stroke="#231f20" stroke-width=".3"/>
<g fill="#fff" stroke="#231f20" stroke-width=".3">
<circle cx="68.2" cy="115.6" r=".9"/>
<circle cx="25.7" cy="135" r=".9"/>
<circle cx="25.7" cy="118" r=".9"/>
<circle cx="25.7" cy="102.7" r=".9"/>
<circle cx="69" cy="132.5" r=".9"/>
</g>
<text font-size="3.9" fill="#231f20" x="21" y="25.6">Half stepping using PBL 3774 as driver and PBD 3517 as controller</text>
<g font-size="3.5" fill="#231f20">
<text x="78.7" y="33">With this configuration it is easy to</text>
<text x="136.3" y="33">circuit chapter, is used (see figure 22).</text>
<text x="78.7" y="36.9">achieve half stepping. The unipolar</text>
<text x="78.7" y="40.8">stepper motor driver PBD 3517 can</text>
<text x="136.3" y="36.9">This reference circuit uses a voltage</text>
<text x="136.3" y="40.8">divider R1 and R2 to generate the</text>
<text x="78.7" y="44.7">be used as a step controller. Not all of</text>
<text x="136.3" y="44.7">reference voltage. By adding a resistor</text>
<text x="78.7" y="48.5">the stepper motor driver circuits are</text>
<text x="78.7" y="52.4">perfectly sutable to function together</text>
<text x="136.3" y="48.5">R3 in parallel with R2 a change of</text>
<text x="136.3" y="52.4">voltage is achieved. A transistor used</text>
<text x="78.7" y="56.3">with PBD 3517 (see the Generating</text>
<text x="136.3" y="56.3">as a buffer reduces the influence of the</text>
<text x="78.7" y="60.2">step sequence chapter).</text>
<text x="83.1" y="64.1">Figure 21 shows the diagram wired</text>
<text x="136.3" y="60.2">input impedance. It also makes it pos-</text>
<text x="136.3" y="64.1">sible to choose relatively high values</text>
<text x="78.7" y="68">for half stepping. To generate the nec-</text>
<text x="78.7" y="71.8">cesary reference voltage a zener diode</text>
<text x="136.3" y="68">of the resistors (R1, R2 and R3) to</text>
<text x="136.3" y="71.8">reduce current consumtion.This makes</text>
<text x="78.7" y="75.7">of 2.7 V is used. In the diagram a</text>
<text x="136.3" y="75.7">it possible to use an open drain or</text>
<text x="21" y="79.6">Figure 22. Voltage reference circuit to</text>
<text x="21" y="83.4">achieve modified half stepping in the appli-</text>
<text x="78.7" y="79.6">resistor of 0.68 Ω is used for current</text>
<text x="78.7" y="83.4">sensing. This resistor together with</text>
<text x="136.3" y="79.6">open collector NAND gate as a</text>
<text x="136.3" y="83.4">switch. The diode will reduce the tem-</text>
<text x="21" y="87.3">cation in figure 21.</text>
<text x="78.7" y="87.3">the reference voltage gives a peak</text>
<text x="136.3" y="87.3">perature dependence of the base emit-</text>
<text x="78.7" y="91.2">current of 0.71 A.</text>
<text x="82.2" y="95.1">To achieve modified half stepping</text>
<text x="136.3" y="91.2">ter junction at the transistor.</text>
<text x="139.9" y="95.1">The motor current is easily set by</text>
<text x="78.7" y="99">the reference voltage must shift be-</text>
<text x="136.3" y="99">changing the sensing resistor values.</text>
<text x="78.7" y="102.9">tween two levels. The higher level at</text>
<text x="78.7" y="106.7">“one phase on” and the lower level at</text>
<text x="136.3" y="106.7">motor current, a simple circuit shown</text>
<text x="139.9" y="102.9">To make it possible to disable the</text>
<text x="78.7" y="110.6">“two phase on”.</text>
<text x="136.3" y="110.6">in figure 23 has to be added to the</text>
<text x="78.7" y="118.4">the V</text>
<text x="83.1" y="114.5">The voltage reference circuit uses</text>
<text x="89" y="118.4">(5 V) as input. To achieve the</text>
<text x="136.3" y="114.5">diagram in figure 21. This circuit is</text>
<text x="136.3" y="118.4">made of two OR-gates. When the Dis-</text>
<text x="78.7" y="122.3">two voltage levels the voltage divider</text>
<text x="136.3" y="122.3">able input is high both Dis inputs at</text>
<text x="78.7" y="126.2">G, presented in the reference voltage</text>
<text x="136.3" y="126.2">the driver are high and the currents in</text>
<text x="136.3" y="130">both windings are shut off.</text>
<text x="21.2" y="145.7">Figure 23. Motor current disable circuit.</text>
<text x="21.2" y="149.6">To be included in figure 21.</text>
<text x="21" y="246.4">Figure 21. Typical application using PBL 3774 as driver circuit and PBD 3517 as controller circuit.</text>
<text x="21" y="269.7">12</text>
</g>
<g font-size="3.1" fill="#231f20">
<text x="52.2" y="166">+</text>
<text x="159" y="166.1">+</text>
</g>
<g font-size="2.7" fill="#231f20">
<text x="25.1" y="100.5">Disable</text>
<text x="61.6" y="113.1">Dis 1</text>
<text x="25.1" y="115.7">Dis 1</text>
<text x="50.5" y="115.4">&gt;</text>
<text x="50.5" y="115.4">_</text>
<text x="53.2" y="116.3">1</text>
<text x="61.6" y="130.1">Dis 2</text>
<text x="25.1" y="132.5">Dis 2</text>
<text x="50.5" y="132.5">&gt;</text>
<text x="50.5" y="132.5">_</text>
<text x="53.2" y="133.4">1</text>
</g>
<text font-size="2.5" fill="#231f20" x="86.2" y="119.6">cc</text>
<g font-size="2.4" fill="#231f20">
<text x="46.2" y="161.2">V</text>
<text x="51.6" y="161.2">(+5 V)</text>
<text x="161.7" y="161">V</text>
<text x="73.9" y="166.4">4 x</text>
<text x="53.8" y="170.7">4.7 µF</text>
<text x="64.5" y="173">16</text>
<text x="70.6" y="169">10 kΩ</text>
<text x="91.2" y="172.9">1.8</text>
<text x="104.8" y="170.7">0.1 µF</text>
<text x="138.1" y="170.1">0.1</text>
<text x="138.6" y="172.7">µF</text>
<text x="145.4" y="173.4">D1</text>
<text x="151.1" y="173.4">D2</text>
<text x="160.9" y="170.6">22 µF</text>
<text x="37.8" y="178.3">Direction</text>
<text x="53.4" y="176.8">6</text>
<text x="56.5" y="178.8">DIR</text>
<text x="61.6" y="176.2">V</text>
<text x="63.2" y="177.4">CC</text>
<text x="73.8" y="179.3">4</text>
<text x="91.2" y="175.5">kΩ</text>
<text x="112.2" y="178.7">V</text>
<text x="113.8" y="174.6">22</text>
<text x="121.3" y="178.6">V</text>
<text x="123.3" y="174.7">14</text>
<text x="129.8" y="178.6">V</text>
<text x="132.4" y="174.5">9</text>
<text x="136.4" y="179.5">M</text>
<text x="41.7" y="183.2">STEP</text>
<text x="53.4" y="181.7">7</text>
<text x="56.3" y="183.6">STEP</text>
<text x="65.4" y="185.7">PBD</text>
<text x="68.8" y="180.5">P</text>
<text x="104.5" y="184.8">Dis</text>
<text x="104.5" y="180.9">Phase</text>
<text x="141.7" y="182.1">15</text>
<text x="38.3" y="188">Half/Full</text>
<text x="38.3" y="190.6">Step</text>
<text x="52.2" y="186.4">10</text>
<text x="52.3" y="190.2">11</text>
<text x="56.3" y="188.6">HSM</text>
<text x="64.8" y="188.3">3517</text>
<text x="73.6" y="191.9">2</text>
<text x="104.5" y="188.5">V</text>
<text x="121.1" y="189.9">PBL</text>
<text x="135.5" y="187.6">M</text>
<text x="141.9" y="186.5">12</text>
<text x="53.2" y="194.4">8</text>
<text x="56.4" y="192.4">INH</text>
<text x="56.6" y="195.8">Ø</text>
<text x="68.2" y="193.4">P</text>
<text x="104.3" y="197">Dis</text>
<text x="104.4" y="192.9">Phase</text>
<text x="120.3" y="192.5">3774</text>
<text x="135.7" y="192.9">M</text>
<text x="142" y="195.5">8</text>
<text x="53.2" y="198.3">9</text>
<text x="56.6" y="199.7">Ø</text>
<text x="61.4" y="201.7">GND</text>
<text x="104.3" y="200.8">V</text>
<text x="116.3" y="204">C</text>
<text x="124.3" y="203.9">E</text>
<text x="128.9" y="203.9">C</text>
<text x="135.8" y="200">M</text>
<text x="137.2" y="203.8">E</text>
<text x="141.7" y="199.9">11</text>
<text x="64.3" y="206">3</text>
<text x="97.2" y="209.7">15 kΩ</text>
<text x="105.1" y="204.1">RC</text>
<text x="106.7" y="207.5">1</text>
<text x="109.6" y="204">GND</text>
<text x="112" y="207.9">5, 6</text>
<text x="117.8" y="207.7">21</text>
<text x="125.7" y="207.8">13</text>
<text x="131.1" y="207.8">2</text>
<text x="139.2" y="207.7">10</text>
<text x="158.9" y="205.3">STEPPER</text>
<text x="160.2" y="207.9">MOTOR</text>
<text x="81" y="214.6">BZX55/</text>
<text x="112" y="210.8">17,</text>
<text x="112" y="213.7">18</text>
<text x="118.1" y="210.1">1 kΩ</text>
<text x="118.9" y="214.4">820</text>
<text x="126.2" y="214.5">R</text>
<text x="130.5" y="214">1 kΩ</text>
<text x="139.6" y="214.4">R</text>
<text x="145.2" y="210.2">D3</text>
<text x="151.4" y="210.2">D4</text>
<text x="162.1" y="214.5">V</text>
<text x="164" y="215.5">MM</text>
<text x="47.1" y="221.6">GND (V</text>
<text x="57" y="221.6">)</text>
<text x="81" y="217.2">C2V7</text>
<text x="97.3" y="220.9">3300 pF</text>
<text x="117.8" y="221.5">0.68 Ω</text>
<text x="120.6" y="217">pF</text>
<text x="130.9" y="220.3">820</text>
<text x="139.2" y="220.2">0.68 Ω</text>
<text x="156.4" y="222">GND (V</text>
<text x="166.3" y="222">)</text>
<text x="130.9" y="222.8">pF</text>
<text x="55.6" y="233">D1 - D4 are UF 4001 or BYV 27, t</text>
<text x="90.2" y="234">rr</text>
<text x="92.6" y="233">≤ 100 ns.</text>
<text x="55.9" y="238">Package pin numbers refer to DIP package.</text>
</g>
<g font-size="2.3" fill="#231f20">
<text x="53" y="33.8">V</text>
<text x="52.6" y="42">R</text>
<text x="54.7" y="43">1</text>
<text x="67.3" y="48.8">V</text>
<text x="45.2" y="58.9">R</text>
<text x="24.7" y="61.5">Dis 1</text>
<text x="34.1" y="62.7">&gt;</text>
<text x="34.1" y="62.7">_</text>
<text x="36.2" y="63.5">1</text>
<text x="47.2" y="60">3</text>
<text x="52.4" y="60.9">R</text>
<text x="54.2" y="61.7">2</text>
<text x="24.7" y="66.1">Dis 2</text>
</g>
<g font-size="2.1" fill="#231f20">
<text x="47.7" y="162.2">CC</text>
<text x="163.2" y="162.2">MM</text>
<text x="113.7" y="179.5">CC</text>
<text x="123" y="179.7">MM1</text>
<text x="131.2" y="179.7">MM2</text>
<text x="69.7" y="182">A1</text>
<text x="108" y="185.7">1</text>
<text x="110.8" y="181.7">1</text>
<text x="138" y="180.7">A1</text>
<text x="106.1" y="189.2">R1</text>
<text x="137.7" y="188.4">B1</text>
<text x="58.6" y="196.1">B</text>
<text x="69.5" y="194.9">B1</text>
<text x="107.8" y="197.5">2</text>
<text x="110.8" y="193.7">2</text>
<text x="137.7" y="194">A2</text>
<text x="58.5" y="200.2">A</text>
<text x="106.1" y="201.3">R2</text>
<text x="137.7" y="201.1">B2</text>
<text x="117.9" y="204.1">1</text>
<text x="125.6" y="204.1">1</text>
<text x="130.5" y="204.1">2</text>
<text x="138.7" y="204.1">2</text>
<text x="127.5" y="215.4">S</text>
<text x="141.2" y="215.5">S</text>
<text x="54.2" y="222.3">CC</text>
<text x="163.4" y="222.8">MM</text>
</g>
<g font-size="1.8" fill="#231f20">
<text x="54.4" y="33.8">cc</text>
<text x="68.7" y="49.2">ref</text>
</g>
</svg>
